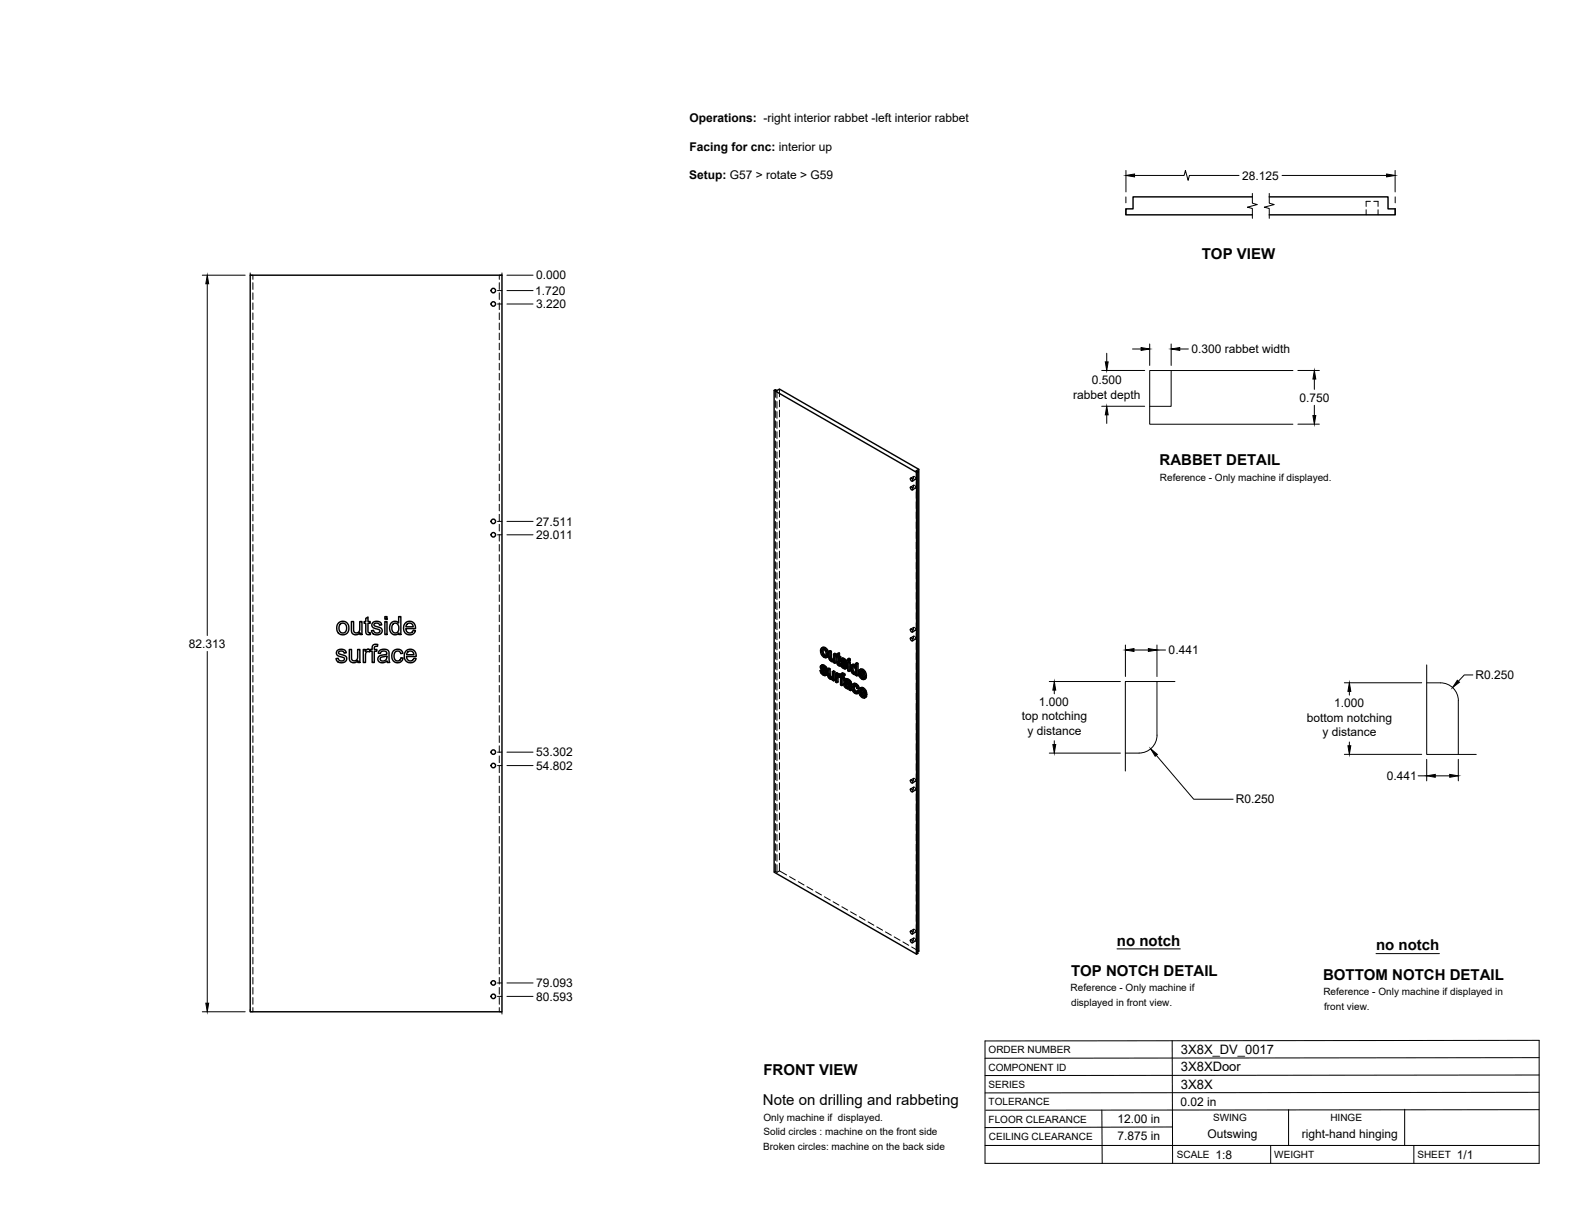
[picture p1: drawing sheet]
<svg xmlns="http://www.w3.org/2000/svg" width="559mm" height="432mm" viewBox="0 0 559 432" stroke-linecap="round" stroke-linejoin="round" font-family="sans-serif">
<!-- layer: Visible -->
<g fill="none" stroke="#000" stroke-width=".51">
<path d="M444.3 69.9h-42.3v4.2h-2.5v2.1h44.8M450.3 69.9h42.2v4.2h2.5v2.1h-44.7M88.8 97.6h89.3v261.4h-89.3zM274.7 138.5v171l50.5 29v-170.9M323.1 172.8l.6 .2 .2 .8-.7-.2zM323.1 169.7l.6 .1 .2 .9-.7-.2zM325.6 167.3l-.4 .3-50.5-29.1 .4-.2 .6 .3 .8-.6 49.5 28.5v171l-.4 .2M326 166.5l-.9 .5 .5 .3v171l-.4 .2M129.8 219.4l.8-.5v1.6h.7v.6h-.7v2.9l.2 .5h.5l.1 .6a1.14 1.14 0 0 1-1.3-.1 1.14 1.14 0 0 1-.3-1.2v-2.7h-.6v-.6h.6zM136.5 218.8h.8v.9h-.8zM119.6 230.9l.9-.5a1.7 1.7 0 0 1 2.4 1.2l-.8 .1a.96 .96 0 0 0-1-.8 .96 .96 0 0 0-.9 1l1 .4a1.55 1.55 0 0 1 1.8 1.8 2.03 2.03 0 0 1-2 1.1 2.03 2.03 0 0 1-1.8-1.5l.8-.1a1.08 1.08 0 0 0 1.1 1 1.08 1.08 0 0 0 1-1.1l-.4-.3a2.24 2.24 0 0 1-2.3-1.3zM120.2 220.9l.7-.4a2.33 2.33 0 0 1 2.9 2.8 2.33 2.33 0 0 1-3.7 1.3l-.6-1.3a2.56 2.56 0 0 1 .7-2.4z"/>
<path d="M120.6 221.5l.7-.4a1.73 1.73 0 0 1 1.7 1.8 1.73 1.73 0 0 1-1.7 1.7l-.3-.2a2.24 2.24 0 0 1-.4-2.9zM123.9 230.4h.8v2.6a1.15 1.15 0 0 0 1.2 1.5 1.15 1.15 0 0 0 1-1.6v-2.5h.8v4.7h-.7v-.7a1.65 1.65 0 0 1-2 .7 1.65 1.65 0 0 1-1.1-1.8zM124.7 220.5h.8v2.6a1.15 1.15 0 0 0 1.1 1.5 1.15 1.15 0 0 0 1-1.6v-2.5h.8v4.6h-.7v-.6a1.65 1.65 0 0 1-1.9 .7 1.65 1.65 0 0 1-1.1-1.8zM128.9 230.4h.7v.7a1.11 1.11 0 0 1 1.7-.5l.7-.2v-.4a1.31 1.31 0 0 1 .6-1.3 1.31 1.31 0 0 1 1.4 0l-.1 .6a.74 .74 0 0 0-1.1 .7v.4h.9v.7h-.9v4h-.8v-4h-.7v-.4l-.2 .6a.84 .84 0 0 0-.9-.1 .84 .84 0 0 0-.5 .8v3.1h-.8zM132.3 220.9l.8-.4a1.7 1.7 0 0 1 2.3 1.2l-.7 .1a.96 .96 0 0 0-1-.8 .96 .96 0 0 0-.9 .9l.6 .4a1.95 1.95 0 0 1 2.2 1.3 1.95 1.95 0 0 1-1.8 1.6 1.95 1.95 0 0 1-2-1.4l.7-.2a1.11 1.11 0 0 0 1.2 1 1.11 1.11 0 0 0 1-1l-.4-.3a2.21 2.21 0 0 1-2.4-1.3zM134.5 231a2.03 2.03 0 0 1 3.5 .7l.3 3.4h-.8l-.2-.6a1.76 1.76 0 0 1-1.9 .7 1.76 1.76 0 0 1-1.3-1.6v-.2a1.71 1.71 0 0 1 1.7-1l.4-.1a.72 .72 0 0 0 1-.6 .72 .72 0 0 0-.9-.7l-1 .2-.4 .7-.7-.1zM135 233.4l2.2-.7a1.3 1.3 0 0 1-.6 1.7 1.3 1.3 0 0 1-1.7-.6zM136.5 220.5h.8v4.6h-.8zM138.8 221a1.73 1.73 0 0 1 2.6 .1v-2.3h.8v6.3h-.7v-.5l-.6 .5a2.23 2.23 0 0 1-2.4-.8 2.23 2.23 0 0 1-.2-2.4zM139.6 231l.1-.1a1.93 1.93 0 0 1 3.2 .9l-.7 .1a1.29 1.29 0 0 0-1.7-.7 1.29 1.29 0 0 0-.7 1.7l.1 .7a1.18 1.18 0 0 0 1.3 .9 1.18 1.18 0 0 0 1-1.1l.8 .1-.3 .9a2.16 2.16 0 0 1-2.9 .4 2.16 2.16 0 0 1-.7-2.9zM139.6 221.3l.3-.2a1.8 1.8 0 0 1 1.7 1.3 1.8 1.8 0 0 1-.6 2l-.3 .1a1.78 1.78 0 0 1-1.7-1.2 1.78 1.78 0 0 1 .6-2zM143.8 221.1a2.14 2.14 0 0 1 2.5-.4 2.14 2.14 0 0 1 1.1 2.3h-3.4l.1 .7a1.28 1.28 0 0 0 1.3 .9 1.28 1.28 0 0 0 1.2-1l.8 .2-.3 .6a2.32 2.32 0 0 1-3.2 .3 2.32 2.32 0 0 1-.4-3.2z"/>
<path d="M144 231a2.15 2.15 0 0 1 2.6-.4 2.15 2.15 0 0 1 1.1 2.3h-3.5l.2 .7a1.3 1.3 0 0 0 1.2 .9 1.3 1.3 0 0 0 1.2-.9l.8 .1-.3 .6a2.32 2.32 0 0 1-3.2 .3 2.32 2.32 0 0 1-.4-3.2zM144.4 221.4l.7-.3 .8 .1 .5 .5 .2 .7h-2.6zM144.7 231.4l1.2-.4a1.23 1.23 0 0 1 .9 1.3h-2.5zM291 237.9l.7 1.3 .8 .5 .5-.1M291.3 236.2l.5-.3 .7 .2 .6 .5 .4 .9-.5 .3-.1-.6M291.6 231.2v-.5a.93 .93 0 0 1 1.1 0 .93 .93 0 0 1 .4 1l-.2 1-.6 .1M291.6 237.7l-.6 .2 .4 .2M291.6 238.7l.5 .4 .4-.3M291.7 237.3l1 1 .5-.3M291.8 237.9l-.4 .2 .1 .4 .6-.1M291.8 235.9l-.6 .4-.1 .6 1.6 2.1M291.8 236.6l-.3 .4 .5-.2"/>
<path d="M291.8 232.2l.5 .6 .5-.3M291.9 238l.8 .9M292 236.7l.6 .7M292 236.3l.5 .4 .5-.2M292 230.9l-.4 .3v.4l.2 .6 .4-.3M292 236.8l.6 .8 .4 .2M292 236.8h-.5M292.1 235.9l-.8 .3M292.1 230.4l.1 1.4 .8 .8M292.1 237l-.4 .3-.2-.3M292.3 230l.9 .9 .5-.2M292.5 236.1l-.5 .2-.4-.1"/>
<path d="M292.5 236.7l.4 .5 .4-.2M292.7 239l-.2 .2-.4-.1M292.7 238.3l.3 .4 .5-.3M292.8 229.8l-.5 .2-.8-.1M292.9 237.7l.5 .6 .2 .7-.7 .7M293 238.7l.1 .5 .5-.3M293.1 239.2l-.1 .4 .5-.3M293.2 230.9l.4 1.4 .4-.3M293.4 233.1a1.7 1.7 0 0 1-2.2-1.6l-.1-1 .4-.6 .9-.3 .8 .5 .8 1.8-.1 1-.7 .4M293.6 232.3l-.2 .8 .5-.2M293.6 237.3l.5 .3 .4-.3M294.1 231.1l.4 .3 .5-.3"/>
<path d="M294.1 237.6v2.2l.5-.2M294.1 239.8l.2 .4 .4-.2M294.5 231.4v2.2l.5-.3M294.5 233.6l.2 .4 .5-.3M294.7 234l.3 .3 .5-.3M295 234.3l.4 .1M295.4 234.4l.2-.1zM295.7 234.1l-.7-.6v-2.4l-.5-.3-.4 .3v2.5l.8 1 .5 .2 .4-.1M295.7 232.1l.5 .2 .4-.2M295.8 238.6v3l.4-.3v-3l-.4-.3-.5 .3v1.8l-.3 .5 .2-.1M295.8 234.7v.4l.4 .2M295.8 234.7l-.2 .1"/>
<path d="M296.2 232.3v3l.4-.2v-3l-.4-.3-.5 .3v2.1M296.2 238.3l-.4 .3-.5-.3M296.6 233l.3 .2 .2 2.6 .7 .5 .4-.2M296.9 232.4l-.3 .2 .3 .2v-.8l.9-.3v1.1l.5 .2v.4l-.5 .3v-.4M297.3 239.3v-.4l-.4-.2-.5 .3v3l.5 .2M297.3 239.9l-.3 .2-.1 .5 .4-.2M297.3 238.9l-.5 .3-.4-.2M297.4 239.9l-.1 2.1-.4 .2v-1.6M297.4 240l.5 .2M297.4 240l-.4 .1M297.4 232v1l.4-.2M297.4 233l.4 .3 .5-.3"/>
<path d="M297.4 239.4l.4 .4M297.6 239.1l-.8 .5v-.4M297.6 235.7l.2 .1M297.8 233.7v1.4l.3 .4M297.8 231.7l-.9 .3M297.8 233.7l-.4-.3v2.1l.5-.3M297.8 239.8v.4M297.8 239.9l-.1 .4M297.8 235.8l.1 .5M297.9 239.2l.3 .3M297.9 239.2l-.8 .2M297.9 235.4l-.5 .1"/>
<path d="M298.1 235.5l.7 1.4 .8 .4 .5-.1M298.1 235.5l-.6 .1M298.1 235.5h.1M298.1 235.7l-.3 .1M298.4 233.8l.5-.3 .7 .2 .6 .6 .4 .8-.5 .3-.1-.6M298.4 239.1l.8-.3 .6 .4-.1 .4-.4 .3 .1-.4M298.6 234.4l.1-.1 .6 .1 .4 .8 .4 .2M298.7 235.3l-.6 .2 .4 .2M298.7 236.3l.5 .4 .5-.2M298.8 234.9l1 1 .5-.3M298.9 235.5l-.4 .2 .1 .4 .6-.1M298.9 234.3l-.3 .4 .5-.3"/>
<path d="M298.9 233.5l-.6 .4-.1 .6 1.6 2.1M298.9 238.8l-.6 .4-.1 .8-.4-.2 .4-.3M299 239.2l.4 .3 .4-.3M299 235.6l.8 .9M299.1 234.3l.6 .7M299.1 239.8l.5 .5v.4l-.4 .2v-.4M299.1 234l.6 .4 .4-.3M299.2 236.7l.5 .1M299.2 233.5l-.8 .3M299.3 234.6l-.5 .3-.2-.2M299.3 239.9l-.6-.3v.6l.4-.2M299.4 238.9l-.4 .3-.5-.1"/>
<path d="M299.6 233.7l-.5 .3-.4-.2M299.7 234.4l.3 .4 .4-.2M299.8 236.6l-.1 .2M299.8 235.9l.3 .4 .5-.3M300 235.3l.6 .7 .1 .6-.7 .7M300.1 236.3l.1 .5 .5-.3M300.2 236.8l-.1 .4 .5-.3M300.8 235l.4 .2 .5-.2M300.8 233.8l.4 .3 .5-.3M301.2 234.7l.5 .3v3l-.5 .2v-3M301.2 234.7l-.4 .3v3l.4 .2M301.2 234.1v.6l.5-.3v-.6l-.5-.2-.4 .2v.6l.4 .3"/>
<path d="M302.1 236l.9-.3 .6 .3M302.4 238.3l.5 .5 .4-.2M302.4 236.5l.7 .2 .5 .9-.1 1.1-.6 .1M302.5 236.5l-.3 .8M302.6 237l-.4 .3v.5l.2 .5 .4-.3M302.7 236.5l.1 1.5 .7 .7M302.7 235.7l-.5 .2a2.01 2.01 0 0 0 1.3 3.4l.1-.1M302.8 236.1l.5 .3M303.3 235.8l-.5 .3-.6-.2M303.6 235.4l.4 .3 .4-.3M303.6 239.2v.4l.4 .2M303.6 239.2l-.2 .1"/>
<path d="M304 235.7v4.1l.4-.2v-4.2l-.4-.2-.4 .2v1.5l-.3-.5 .3-.1M305.2 239.9l.6 .6 .4-.3M305.5 238.4l-.5 .2 1.5 .9-.5-1.1a.52 .52 0 0 0-.6-.3 .52 .52 0 0 0-.4 .5M305.5 238.1v.3l.8 .5M305.5 239.4l.9 .9M305.7 239.7l-.5 .2-.2-.9 1.9 1.2M305.8 237.8l.8 .9 .4-.3M306.2 237.5l-.4 .3-.9-.1M306.6 238.7l.3 1.3 .5-.2M323.1 226.3l.6 .2 .2 .8-.7-.1zM323.1 223.2l.6 .2 .2 .8-.7-.2zM294.3 240.2l.3 .3 .5-.2"/>
<path d="M294.6 240.5l.4 .1M295.3 240.4l-.7-.7-.1-2.4-.4-.2-.5 .2 .1 2.6 .8 1h.9M295.4 240.9v.4l.4 .3M295.4 240.9l-.2 .1M297.8 240.2l.4 .2v2.6l.5 .2M298.7 240.2l.5 .3 .4-.2M299.1 240.9v2.1l-.4 .2v-2.6l.5 .3M299.6 242.4l.6-.3 1 .3M299.7 241.1l1-.2 1.2 1 .3 2.9-.4 .2-.2-.4M299.9 242.9h.3a.74 .74 0 0 1 .7 .2 .74 .74 0 0 1 .2 .7M300 243.5l.4 .4 .4-.3M300 242.8l-.2 .3"/>
<path d="M300.1 242.1l-.7 .6 .2 .9 .8 .7h.8l.1 .5 .5 .2M300.2 242.9l-.4 .2 .1 .3 .5-.1M300.3 242.9l.2 .5 .6 .4M300.3 241.6l-.4 .1a.92 .92 0 0 1 1.3 1.1l-1.2-.4M300.3 241.6h.1M300.4 243.9l.4 .1M300.4 242.1l-.7 .2M300.5 240.8l-1 .5-.1 .2 .5 .4M300.6 241.3l.6 .4 .4-.3M300.8 244l.3-.1zM301.1 241l-.5 .3-.6-.2M301.2 241.7l.3 .4 .4-.2"/>
<path d="M301.5 242.1l.1 .4 .4-.2M301.6 242.5v2.1l.5-.3M302.5 242.8l.7-.4 .7 .3 .6 .6 .3 .9-.4 .2-.3-.9M302.6 244l.2 1 .5-.2M302.8 245l.6 .6 .4-.3M303.1 243.8l-.5 .2 .1-.4a.65 .65 0 0 1 .7-.4 .65 .65 0 0 1 .5 .8l.5 .4M303.1 243.2l.1 1.3 .8 .9M303.2 242.4l-.5 .3a2 2 0 0 0 .1 2.9l.6 .5h.7M303.4 242.9l.7 .6 .4-.2M303.8 242.6l-.4 .3-.7-.2M304 245.2l-.2 .5-.4-.1M304.7 245.4l-.6 .7 .6-.4"/>
<path d="M304.7 245.1l-.2-.1-.5 .2 .4 .3M305.4 246.5l.5 .6 .5-.3M305.6 244.9l-.4 .3 1.4 .8-.4-1a.51 .51 0 0 0-.6-.4 .51 .51 0 0 0-.4 .6M305.6 244.6v.3l.9 .5M305.7 245.9l.9 1M305.8 240.5l.4 .1M305.8 246.2l-.4 .3-.3-.9 2 1.1M305.9 244.3l.8 .9 .5-.2M305.9 247.1l.4 .1M306.3 244.1l-.4 .2-.9-.1M306.5 240.3l.4 .3 .5-.3M306.5 240.3l-.2 .2"/>
<path d="M306.6 246.8l.4 .4 .5-.3M306.6 246.8l-.2 .3M306.7 245.2l.4 1.4 .4-.3M306.8 240.1l-.3 .2M306.9 240l.5-.1v-.5l-.7-1.5-1-.6-.8 .4-.4 1.3 .6 1.4 1.1 .7 .5-.1 .2-.4M307 246.6l-.4 .2M307 240.1l.3 .4-.7 .5M307.1 246.6l.4-.2v-.6l-.8-1.4-.8-.5-.9 .3-.3 1.2 .4 1.3 1.2 1 .6-.2 .1-.3M307.1 246.7l.4 .2-.1 .2-.6 .5M323.1 279.9l.6 .2 .2 .8-.7-.2zM323.1 276.8l.6 .2 .2 .8-.7-.2zM323.1 333.5l.6 .1 .2 .9-.7-.2z"/>
<path d="M323.1 330.4l.6 .1 .2 .8-.7-.1z"/>
<circle cx="175" cy="107.9" r=".79"/>
<circle cx="175" cy="103.1" r=".79"/>
<circle cx="175" cy="189.7" r=".79"/>
<circle cx="175" cy="185" r=".79"/>
<circle cx="175" cy="271.6" r=".79"/>
<circle cx="175" cy="266.9" r=".79"/>
<circle cx="175" cy="353.5" r=".79"/>
<circle cx="175" cy="348.8" r=".79"/>
</g>
<!-- layer: Hidden -->
<g fill="none" stroke="#000" stroke-width=".35">
<path d="M484.7 74.4v1.8M486.2 71.4h-1.5v1.8M487.4 71.4h1.5v1.8M488.9 74.4v1.8M89.7 97.6v1.5M177.1 97.6v1.5M89.7 100.3v2.4M89.7 103.9v2.4M89.7 107.5v2.3M89.7 111v2.4M89.7 114.6v2.4M89.7 118.2v2.3"/>
<path d="M177.1 100.3v2.4M177.1 103.9v2.4M177.1 107.5v2.3M177.1 111v2.4M177.1 114.6v2.4M177.1 118.2v2.3M89.7 121.8v2.3M89.7 125.3v2.4M89.7 128.9v2.4M89.7 132.5v2.4M89.7 136v2.4M89.7 139.6v2.4"/>
<path d="M177.1 121.8v2.3M177.1 125.3v2.4M177.1 128.9v2.4M177.1 132.5v2.4M177.1 136v2.4M177.1 139.6v2.4M275.1 138.3v2.7M275.7 138.6v2.7M276.5 138v2.8M89.7 143.2v2.4M89.7 146.7v2.4M89.7 150.3v2.4"/>
<path d="M89.7 153.9v2.4M89.7 157.5v2.4M177.1 143.2v2.4M177.1 146.7v2.4M177.1 150.3v2.4M177.1 153.9v2.4M177.1 157.5v2.4M275.1 142.2v2.3M275.1 145.7v2.4M275.1 149.3v2.4M275.1 152.9v2.4M275.1 156.4v2.4"/>
<path d="M275.7 142.5v2.4M275.7 146.1v2.3M275.7 149.6v2.4M275.7 153.2v2.4M275.7 156.8v2.4M276.5 142v2.3M276.5 145.5v2.4M276.5 149.1v2.4M276.5 152.7v2.3M276.5 156.3v2.3M276.5 159.8v2.4M89.7 161v2.4"/>
<path d="M89.7 164.6v2.4M89.7 168.2v2.4M89.7 171.7v2.4M89.7 175.3v2.4M89.7 178.9v2.4M177.1 161v2.4M177.1 164.6v2.4M177.1 168.2v2.4M177.1 171.7v2.4M177.1 175.3v2.4M177.1 178.9v2.4M275.1 160v2.4"/>
<path d="M275.1 163.6v2.4M275.1 167.2v2.3M275.1 170.7v2.4M275.1 174.3v2.4M275.1 177.9v2.4M275.7 160.3v2.4M275.7 163.9v2.4M275.7 167.5v2.4M275.7 171v2.4M275.7 174.6v2.4M275.7 178.2v2.4M276.5 163.4v2.4"/>
<path d="M276.5 167v2.3M276.5 170.5v2.4M276.5 174.1v2.4M276.5 177.7v2.4M324.1 172.2a.58 .58 0 0 1 .7 .3 .58 .58 0 0 1-.3 .8l-.4-.5zM324.1 169.1a.56 .56 0 0 1 .7 .3 .56 .56 0 0 1-.3 .7l-.4-.4zM324.1 172.1l-1 .6M324.1 169l-1 .6M324.8 173.2l-1 .6M324.8 170.1l-1 .6M325.1 167v2.8M325.1 170.9v2.4"/>
<path d="M325.1 174.5v2.4M325.1 178.1v2.4M89.7 182.5v2.3M89.7 186v2.4M89.7 189.6v2.4M89.7 193.2v2.4M89.7 196.8v2.3M177.1 182.5v2.3M177.1 186v2.4M177.1 189.6v2.4M177.1 193.2v2.4M177.1 196.8v2.3"/>
<path d="M275.1 181.5v2.3M275.1 185v2.4M275.1 188.6v2.4M275.1 192.2v2.3M275.1 195.7v2.4M275.1 199.3v2.4M275.7 181.8v2.4M275.7 185.3v2.4M275.7 188.9v2.4M275.7 192.5v2.4M275.7 196v2.4M275.7 199.6v2.4"/>
<path d="M276.5 181.3v2.3M276.5 184.8v2.4M276.5 188.4v2.4M276.5 192v2.4M276.5 195.5v2.4M276.5 199.1v2.4M325.1 181.7v2.3M325.1 185.2v2.4M325.1 188.8v2.4M325.1 192.4v2.4M325.1 195.9v2.4M325.1 199.5v2.4"/>
<path d="M89.7 200.3v2.4M89.7 203.9v2.4M89.7 207.5v2.4M89.7 211.1v2.3M89.7 214.6v2.4M89.7 218.2v2.4M177.1 200.3v2.4M177.1 203.9v2.4M177.1 207.5v2.4M177.1 211.1v2.3M177.1 214.6v2.4M177.1 218.2v2.4"/>
<path d="M275.1 202.9v2.4M275.1 206.5v2.3M275.1 210v2.4M275.1 213.6v2.4M275.1 217.2v2.4M275.7 203.2v2.4M275.7 206.8v2.3M275.7 210.3v2.4M275.7 213.9v2.4M275.7 217.5v2.4M276.5 202.7v2.4M276.5 206.2v2.4"/>
<path d="M276.5 209.8v2.4M276.5 213.4v2.4M276.5 217v2.4M325.1 203.1v2.4M325.1 206.7v2.3M325.1 210.2v2.4M325.1 213.8v2.4M325.1 217.4v2.4M89.7 221.8v2.4M89.7 225.3v2.4M89.7 228.9v2.4M89.7 232.5v2.4"/>
<path d="M89.7 236.1v2.3M89.7 239.6v2.4M177.1 221.8v2.4M177.1 225.3v2.4M177.1 228.9v2.4M177.1 232.5v2.4M177.1 236.1v2.3M177.1 239.6v2.4M275.1 220.7v2.4M275.1 224.3v2.4M275.1 227.9v2.4M275.1 231.5v2.3"/>
<path d="M275.1 235v2.4M275.1 238.6v2.4M275.7 221.1v2.3M275.7 224.6v2.4M275.7 228.2v2.4M275.7 231.8v2.3M275.7 235.4v2.3M275.7 238.9v2.4M276.5 220.5v2.4M276.5 224.1v2.4M276.5 227.7v2.4M276.5 231.2v2.4"/>
<path d="M276.5 234.8v2.4M276.5 238.4v2.4M291.4 237.7l.4 .9M291.5 236.4l-.5 .2M291.6 236.1l-.5 .2M291.6 230.7l-.5 .2M291.6 237.7l.3 .3M291.6 236.9l-.5 .2M291.7 235.9l-.2 .8 .7 .9a1.11 1.11 0 0 1 .9 1.3h-.4l.4-.2M291.8 238.6l.7 .7 .8 .1M291.8 238.6l-.5 .2M291.9 237.8l-.1 .1"/>
<path d="M291.9 237.3l-.5 .3M291.9 232l.9 .9 .9 .1M291.9 232l-.4 .3M291.9 236.6h-.1M292 229.7l-.4 .8 .3 1.5M292 236.4l-.5 .3M292.1 236.4l-.5 .2M292.2 230.2l-.1 .2M292.2 230.2l.8 .2 .5 .9v.9l-.5 .4M292.2 230.2l-.4 .2M292.5 236.5l-.5 .2a.33 .33 0 0 1 .2-.4 .33 .33 0 0 1 .4 .3l.5 .7 .4 .2M292.5 239.3l-.4 .2"/>
<path d="M292.6 237.4l.3 .3M292.8 230.2l-.5 .3M292.8 232.9l-.5 .3M292.9 236.9l-.5 .2M293 239l-.4 .2M293 238.4l-.5 .2M293.1 237.3l-.5 .3M293.1 239.5l-.5 .2M293.3 230.8l-.4 .3M293.3 232.5l-.4 .3M293.4 233.1l-.4 .3M293.6 231.8l-.5 .3"/>
<path d="M294.1 237.1l.2 2.8 .7 .8 .8-.1v.5l.4 .2M294.1 239.4l-.4 .3M294.3 239.9l-.5 .3M294.5 230.8l.2 3 1 .7 .5-.1v.4l.4 .3M294.5 233.2l-.4 .3M294.7 233.7l-.5 .2M295 234.1l-.5 .2M295.4 234.4l-.4 .3M295.8 238v1.9l-.1 .4-.4 .1M296 234.1l-.4 .3M296.1 234l-.5 .3 .3-.2M296.2 231.8v2l-.5 .3"/>
<path d="M296.2 234.8l-.4 .3M296.2 234.4l-.4 .3 .3-.2M296.9 238.7v3l.4 .3M297.1 232.3l-.2 .1M297.3 239.4l-.5 .2M297.4 231.8v.7l-.3-.2v.4l.3 .2 .1 2.4 .8 .8-.2-.6M297.4 232.5l-.8 .5v-.4M297.4 232.9l-.5 .3M297.4 239.8l-.1 .1M297.5 235.3l-.5 .2M297.5 239.2l-.2 .1M297.5 239.7l-.4 .2"/>
<path d="M297.6 239.6l-.5 .3M297.6 235.6l-.4 .3M297.8 239.7l-.4 .2 .3-.3 .5 .4 .1-.3 .4 .4v2.6l.4 .3M297.8 233.2l-.4 .2M298 235.9l-.4 .3M298.3 233.4l-.5-.2v.5M298.3 239.6l-.5 .2M298.3 239.5h-.1M298.3 239.9l-.5 .3 .4-.2M298.3 239.7l-.5 .2M298.3 235.6l-.2 .1M298.3 236.1h-.1"/>
<path d="M298.5 235.3l.4 .9M298.6 234l-.4 .3M298.7 239.7l-.5 .3M298.7 233.7l-.5 .2M298.7 235.3l.3 .3M298.7 234.5l-.4 .2M298.7 239l-.4 .2M298.8 233.6l-.2 .7 .7 .9a1.13 1.13 0 0 1 .9 1.3h-.4l.4-.2M298.9 238.8l-.2 .9-.5-.2M298.9 236.2l.9 .8h.7M298.9 236.2l-.5 .3M299 235.4l-.1 .1"/>
<path d="M299 234.9l-.5 .3M299 234.2l-.1 .1M299.1 234.3a.33 .33 0 0 1 .2-.4 .33 .33 0 0 1 .4 .3l.5 .8 .4 .1M299.1 234l-.4 .3M299.2 234l-.5 .3M299.2 239.4l-.5 .2M299.5 239.4l-.5 .3M299.6 234.1l-.5 .3M299.7 236.9l-.5 .2M299.7 235l.3 .3M299.7 239.6l-.5-.2-.1 .4M300 234.5l-.4 .2"/>
<path d="M300.1 236.6l-.4 .2 .4-.2M300.1 236l-.4 .2M300.2 235l-.5 .2M300.2 237.1l-.5 .2M301.2 234.7v3l.5 .3M301.2 233.6v.5l.5 .3M301.2 237.7l-.4 .3M301.2 234.1l-.4 .3M302.2 236.8l-.5 .2M302.3 236l-.4 .3M302.3 237.7l-.4 .2M302.5 235.8l-.3 .5v1a1.46 1.46 0 0 0 1.8 1.7v.3l.4 .3"/>
<path d="M302.7 238.5l-.4 .2M302.8 236.3l-.1 .2M302.8 236.3l.7 .1 .5 .9v1.1l-.5 .3M302.8 236.3l-.3 .2M302.9 236.2l-.5 .3M303.3 239l-.4 .2M303.3 236.3l-.4 .2M303.7 236.2l-.1 .1M303.8 238.6l-.4 .2M303.8 236.9l-.4 .2M304 235.2v1.4l-.4-.6M304 236.6l-.4 .3"/>
<path d="M304 239.3l-.4 .3M304 239l-.4 .2M304 237.9l-.4 .2M305 238.4l-.5 .3M305.3 239.7l-.4 .3M305.3 237.4l-.3 .7 .3 1.6 .9 1 .9 .1M305.4 238.8l-.4 .2M305.5 239.4l-.1-.6 2 1.1M305.7 237.9l-.2 .2M305.7 237.9l.8 .3 .4 1-.6-.3M305.7 237.9l-.5 .2M306.2 237.9l-.4 .3"/>
<path d="M306.7 238.5l-.4 .3M306.9 239.2l-.4 .3M324.1 225.8a.58 .58 0 0 1 .7 .3 .58 .58 0 0 1-.3 .7l-.4-.5zM324.1 222.7a.58 .58 0 0 1 .7 .3 .58 .58 0 0 1-.3 .7l-.4-.5zM324.1 225.7l-1 .6M324.1 222.6l-1 .6M324.8 226.8l-1 .6M324.8 223.7l-1 .6M325.1 221v2.3M325.1 224.5v2.4M325.1 228.1v2.4M325.1 231.7v2.3"/>
<path d="M325.1 235.2v2.4M325.1 238.8v2.4M89.7 243.2v2.4M89.7 246.8v2.4M89.7 250.3v2.4M89.7 253.9v2.4M89.7 257.5v2.4M177.1 243.2v2.4M177.1 246.8v2.4M177.1 250.3v2.4M177.1 253.9v2.4M177.1 257.5v2.4"/>
<path d="M275.1 242.2v2.4M275.1 245.7v2.4M275.1 249.3v2.4M275.1 252.9v2.4M275.1 256.5v2.3M275.7 242.5v2.4M275.7 246.1v2.3M275.7 249.6v2.4M275.7 253.2v2.4M275.7 256.8v2.4M276.5 242v2.3M276.5 245.5v2.4"/>
<path d="M276.5 249.1v2.4M276.5 252.7v2.4M276.5 256.3v2.3M276.5 259.8v2.4M294.6 240.3l-.5 .3M295 240.7l-.5 .2M295.4 240.4l-.2 .1M295.6 240.3l-.5 .3M295.7 240.2l-.4 .3M295.8 241.1l-.4 .2M295.8 240.6l-.4 .3M296.9 241.7l-.5 .3"/>
<path d="M298.7 242.7l-.5 .3M298.7 240.1l-.5 .3M299.1 240.4l-.4 .2M299.6 240.7l-.5-.3v.5M299.8 242.6l-.4 .2M299.9 241.3l-.5 .2M299.9 242.3l-.5 .2M300 242.1l-.2 .7 .2 .6 .9 .7h.8l.1 .4M300 243.4l-.4 .2M300.1 240.9l-.5 .2M300.1 240.9l-.2 .4 .4 .3a.81 .81 0 0 1 1-.1 .81 .81 0 0 1 .3 .9h-.4M300.2 242.9l.3-.3a.86 .86 0 0 1 1.1 1l-.5 .2"/>
<path d="M300.5 242.6l-.5 .3 .4-.2M300.5 241.3l-.4 .2M300.7 244l-.5 .2M301 241.4l-.5 .3M301.2 244.2l-.5 .2M301.4 243.7l-.4 .3M301.5 241.9l-.4 .2M301.6 243.6l-.5 .3 .2-.1M301.6 242.9l-.4 .3M301.6 242.5l-.4 .3M301.6 242.4l-.4 .3M301.7 244.1l-.5 .2"/>
<path d="M301.8 244.5l.4 .3M301.8 244.5l-.5 .3M302.6 243.5l-.4 .3M302.8 242.7l-.5 .3M302.9 244.9l-.4 .2M303 242.5l-.4 .8 .3 1.6 .8 .8 .8 .2M303.1 243.2a.78 .78 0 0 1 1-.1 .78 .78 0 0 1 .3 .9l.4 .2M303.3 243l-.5 .3M303.8 245.7l-.4 .3M303.8 243l-.4 .3M304 245.4h.2M304.2 243.4l-.5 .3"/>
<path d="M304.2 245.4l-.4 .3M304.4 244l-.4 .2M304.5 245l-.3 .4M304.7 245.1l.2 .2-.2 .4M304.9 245.3l-.2 .1M305.1 245l-.4 .2M305.5 244l-.4 .8 .4 1.5 .9 .9 .8 .2M305.5 246.3l-.5 .2M305.6 245.3l-.5 .3M305.7 245.9l-.1-.6 1.9 1.1M305.8 244.4l-.2 .2M305.8 244.4l.9 .4 .3 1-.5-.4"/>
<path d="M305.8 244.4l-.4 .3M306.2 240.7l-.4 .2M306.3 244.5l-.4 .3M306.4 247.2l-.5 .3M306.4 240.3h.2M306.6 246.9h.2M306.7 240.3l-.4 .2 .3-.2M306.8 246.9l-.4 .2M306.9 245.1l-.5 .3M306.9 240l-.1 .1M307 240.8l-.5 .3M307 240.1l-.4 .2"/>
<path d="M307 245.8l-.4 .2M307 246.6h.1M307.1 247.4l-.4 .3M307.1 246.7l-.3 .2M325.1 242.4v2.4M325.1 246v2.3M325.1 249.5v2.4M325.1 253.1v2.4M325.1 256.7v2.4M89.7 261.1v2.3M89.7 264.6v2.4M89.7 268.2v2.4"/>
<path d="M89.7 271.8v2.4M89.7 275.4v2.3M89.7 278.9v2.4M177.1 261.1v2.3M177.1 264.6v2.4M177.1 268.2v2.4M177.1 271.8v2.4M177.1 275.4v2.3M177.1 278.9v2.4M275.1 260v2.4M275.1 263.6v2.4M275.1 267.2v2.4"/>
<path d="M275.1 270.8v2.3M275.1 274.3v2.4M275.1 277.9v2.4M275.7 260.4v2.3M275.7 263.9v2.4M275.7 267.5v2.4M275.7 271.1v2.4M275.7 274.6v2.4M275.7 278.2v2.4M276.5 263.4v2.4M276.5 267v2.4M276.5 270.6v2.3"/>
<path d="M276.5 274.1v2.4M276.5 277.7v2.4M324.1 279.3a.56 .56 0 0 1 .7 .3 .56 .56 0 0 1-.3 .8l-.4-.5zM324.1 276.2a.58 .58 0 0 1 .7 .3 .58 .58 0 0 1-.3 .8l-.4-.5zM324.1 279.3l-1 .6M324.1 276.2l-1 .5M324.8 277.3l-1 .5M325.1 260.2v2.4M325.1 263.8v2.4M325.1 267.4v2.4M325.1 271v2.3M325.1 274.5v2.4"/>
<path d="M325.1 278.1v2.4M89.7 282.5v2.4M89.7 286.1v2.3M89.7 289.6v2.4M89.7 293.2v2.4M89.7 296.8v2.4M177.1 282.5v2.4M177.1 286.1v2.3M177.1 289.6v2.4M177.1 293.2v2.4M177.1 296.8v2.4M275.1 281.5v2.3"/>
<path d="M275.1 285.1v2.3M275.1 288.6v2.4M275.1 292.2v2.4M275.1 295.8v2.3M275.1 299.3v2.4M275.7 281.8v2.4M275.7 285.3v2.4M275.7 288.9v2.4M275.7 292.5v2.4M275.7 296.1v2.4M275.7 299.6v2.4M276.5 281.3v2.4"/>
<path d="M276.5 284.8v2.4M276.5 288.4v2.4M276.5 292v2.4M276.5 295.6v2.3M276.5 299.1v2.4M324.8 280.4l-1 .6M325.1 281.7v2.4M325.1 285.2v2.4M325.1 288.8v2.4M325.1 292.4v2.4M325.1 296v2.3M325.1 299.5v2.4"/>
<path d="M89.7 300.4v2.3M89.7 303.9v2.4M89.7 307.5v2.4M89.7 311.1v2.4M89.7 314.6v2.4M89.7 318.2v2.4M177.1 300.4v2.3M177.1 303.9v2.4M177.1 307.5v2.4M177.1 311.1v2.4M177.1 314.6v2.4M177.1 318.2v2.4"/>
<path d="M275.1 309.2l.6 .3M275.1 302.9v2.4M275.1 306.5v2.7M275.1 309.2l-.4 .3M275.7 303.2v2.4M275.7 306.8v2.7M276.5 306.3v2.7l2.6 1.5M276.5 302.7v2.4M276.5 309l-.8 .5M280.1 311l2.1 1.2M283.2 312.8l2.1 1.2M286.3 314.6l2.1 1.2"/>
<path d="M289.4 316.4l2.1 1.2M292.5 318.2l2.1 1.2M295.6 320l2 1.1M325.1 303.1v2.4M325.1 306.7v2.4M325.1 310.2v2.4M325.1 313.8v2.4M325.1 317.4v2.4M89.7 321.8v2.4M89.7 325.4v2.3M89.7 328.9v2.4M89.7 332.5v2.4"/>
<path d="M89.7 336.1v2.4M89.7 339.6v2.4M177.1 321.8v2.4M177.1 325.4v2.3M177.1 328.9v2.4M177.1 332.5v2.4M177.1 336.1v2.4M177.1 339.6v2.4M298.7 321.7l2.1 1.2M301.8 323.5l2 1.2M304.9 325.3l2 1.2M308 327.1l2 1.2"/>
<path d="M311.1 328.9l2 1.2M314.2 330.6l2 1.2M317.3 332.4l2 1.2M320.4 334.2l2 1.2M323.4 336l2.6 1.5M324.1 332.9a.56 .56 0 0 1 .7 .3 .56 .56 0 0 1-.3 .7l-.4-.5zM324.1 329.8a.56 .56 0 0 1 .7 .3 .56 .56 0 0 1-.3 .7l-.4-.5zM324.1 332.8l-1 .6M324.1 329.7l-1 .6M324.8 333.9l-1 .6M324.8 330.8l-1 .6M325.1 321v2.3"/>
<path d="M325.1 324.5v2.4M325.1 328.1v2.4M325.1 331.7v2.4M325.1 335.3v2.7M325.1 338l.5 .3M325.6 337.7l-.5 .3M89.7 343.2v2.4M89.7 346.8v2.4M89.7 350.4v2.3M89.7 353.9v2.4M89.7 357.5v1.5M177.1 343.2v2.4"/>
<path d="M177.1 346.8v2.4M177.1 350.4v2.3M177.1 353.9v2.4M177.1 357.5v1.5"/>
</g>
<!-- layer: Reference -->
<g fill="none" stroke="#000" stroke-width=".35">
<path d="M399.5 69.9v2.1M399.5 74.1v2.1M495 69.9v2.1M495 74.1v2.1M88.8 96.8v.8h.8M178.1 96.8v.8h-.8M176.5 103.1h1.6M176.5 107.9h1.6M415.5 131.5v12.7h-7.6M458.7 131.5h-50.8v19h50.8M176.5 185h1.6M176.5 189.8h1.6"/>
<path d="M506.2 235.9v31.8h17.6M410.5 241.8v19a6.4 6.4 0 0 1-6.4 6.4M416.9 241.8h-17.6v31.8M506.2 242.3a13 13 0 0 1 7.8 .7 6.3 6.3 0 0 1 3.4 5.6v19.1M176.5 266.9h1.6M176.5 271.6h1.6M399.3 267.2h4.8M88.8 358.2v.8h.8M176.5 353.5h1.6M176.5 348.8h1.6M177.3 359h.8v.8"/>
</g>
<!-- layer: Hidden Narrow -->
<path d="M292.5 237.9l-.4 .3M294.1 239l-.5 .2M294.5 232.7l-.4 .3M295.8 239.7l-.5 .2M296.2 233.4l-.5 .3M297.4 234.6l-.5 .3M298.7 239.4l-.5 .3M299.1 239.7h.1M299.7 235.5l-.5 .3M300.9 242.7l-.4 .3M301.6 243.1l-.4 .3" fill="none" stroke="#000" stroke-width=".35"/>
<!-- layer: Visible Narrow -->
<path d="M292.5 237.4l-.4 .2M294.5 239l-.4 .3M295 232.8l-.5 .2M297.8 234.9l-.4 .3M299.1 239.7l-.4 .3M299.7 235l-.5 .2M300.8 242.3l-.4 .2M302.1 242.7l-.5 .3M302.1 243.4l-.5 .3" fill="none" stroke="#000" stroke-width=".35"/>
<!-- layer: Titleblock -->
<g fill="none" stroke="#000" stroke-width=".36">
<path d="M349.5 369.3l196.6-.2v43.7h-196.6zM415.9 369.3l.1 43.5M546.1 375.3l-196.6 .2M390.9 393.9l.2 18.9M416 399.9l-66.5 .2M457.2 393.7v12.7M498.4 393.6v12.7M546.1 393.7l-196.3 .2M546.1 387.6l-196.6 .2M546.1 381.4l-196.6 .2M349.5 406.4h196.6M450.8 406.4v6.4"/>
<path d="M501.6 406.4v6.4"/>
</g>
<!-- layer: FD_Dimensions -->
<g fill="none" stroke="#000" stroke-width=".35">
<path d="M399.5 60.5v7.6M402.5 62.3h17.6l.5-1.8 .9 3.5 .5-1.7h17.6M454.9 62.3h37.1M495 60.5v7.6M71.8 97.6h15.2M179.9 97.6h9.2M73.5 100.7v124.8M179.9 103.1h9.2M179.9 107.9h9.2M390.9 131.4h15.2M392.7 125.3v3.1M401.8 123.8h3.1"/>
<path d="M407.9 122v7.7M415.5 122v7.7M418.6 123.8h3M460.5 131.4h7.6M466.3 134.5v3.7M390.9 144.1h15.2M392.7 147.2v3M460.5 150.5h7.6M466.3 143.8v3.6M179.9 185h9.2M179.9 189.8h9.2M73.5 231.1v124.8"/>
<path d="M399.3 228.9v11.1M402.3 230.6h5.1M410.5 228.9v11.1M410.5 230.6h3M522.6 239.5h-3.1l-2.1 2.2M372.3 241.8h25.2M374.1 244.9v1.3M477 242.3h27.4M478.7 245.3v1.3M179.9 266.9h9.2M179.9 271.6h9.2M372.3 267.2h25.2"/>
<path d="M374.1 262.8v1.4M410.3 268l13.2 15.6h14M477 267.7h27.4M478.7 263.3v1.3M503.1 275.3h3.1M506.2 269.4v7.7M509.2 275.3h5.1M517.4 269.4v7.7M71.8 359h15.2M179.9 348.8h9.2M179.9 353.5h9.2"/>
</g>
<g fill="#000" stroke="#000" stroke-width=".35">
<path d="M399.5 62.3l3-.6v1.1zM492 61.7l3 .6-3 .5zM73.5 97.6l.5 3.1h-1zM392.2 128.4h1l-.5 3zM404.9 123.3l3 .5-3 .5zM415.5 123.8l3.1-.5v1zM466.3 131.4l.5 3.1h-1zM392.7 144.1l.5 3.1h-1zM465.8 147.4h1l-.5 3.1zM399.3 230.6l3-.5v1zM407.4 230.1l3.1 .5-3.1 .5zM374.1 241.8l.5 3.1h-1.1z"/>
<path d="M478.7 242.3l.6 3h-1.1zM517.1 241.4l.7 .7-2.4 1.8zM373.5 264.2h1.1l-.5 3zM408.3 265.7l2.3 2-.7 .6zM478.2 264.6h1.1l-.6 3.1zM506.2 275.3l3-.5v1zM514.3 274.8l3.1 .5-3.1 .5zM73 355.9h1l-.5 3.1z"/>
</g>
<!-- layer: Break Lines -->
<path d="M444.3 68.6v3.5l1.8 .5-3.5 .9 1.7 .5v3.5M450.3 68.6v3.5l1.8 .5-3.5 .9 1.7 .5v3.5" fill="none" stroke="#000" stroke-width=".35"/>
<!-- layer: Notes -->
<path d="M396.3 336.7h22.5M488.2 338.3h22.5" fill="none" stroke="#000" stroke-width=".35"/>
<g font-size="5.3">
<text x="426.4" y="92.1">TOP VIEW</text>
<text x="411.4" y="165.1">RABBET DETAIL</text>
<text x="396.3" y="335.5">no notch</text>
<text x="488.2" y="337.2">no notch</text>
<text x="380" y="346.1">TOP NOTCH DETAIL</text>
<text x="469.4" y="347.5">BOTTOM NOTCH DETAIL</text>
<text x="270.9" y="381.4">FRONT VIEW</text>
<text x="270.7" y="392.2">Note on drilling and rabbeting</text>
</g>
<g font-size="4.6">
<text x="419" y="373.8">3X8X_DV_0017</text>
<text x="419" y="380.1">3X8XDoor</text>
<text x="419" y="386.2">3X8X</text>
</g>
<g font-size="4.3">
<text x="244.6" y="43.2">Operations: -right interior rabbet -left interior rabbet</text>
<text x="244.6" y="53.4">Facing for cnc: interior up</text>
<text x="244.5" y="63.6">Setup: G57 &gt; rotate &gt; G59</text>
<text x="440.8" y="63.7">28.125</text>
<text x="190.2" y="99.1">0.000</text>
<text x="189.9" y="104.6">1.720</text>
<text x="190.2" y="109.4">3.220</text>
<text x="422.7" y="125.3">0.300 rabbet width</text>
<text x="387.3" y="136.4">0.500</text>
<text x="380.7" y="141.5">rabbet depth</text>
<text x="461" y="142.5">0.750</text>
<text x="190.3" y="186.5">27.511</text>
<text x="190.3" y="191.3">29.011</text>
<text x="67" y="229.8">82.313</text>
<text x="414.6" y="232.1">0.441</text>
<text x="523.5" y="241">R0.250</text>
<text x="368.6" y="250.5">1.000</text>
<text x="473.3" y="251">1.000</text>
<text x="362.6" y="255.6">top notching</text>
<text x="463.6" y="256">bottom notching</text>
<text x="364.5" y="260.7">y distance</text>
<text x="469.2" y="261.1">y distance</text>
<text x="190.2" y="268.4">53.302</text>
<text x="190.2" y="273.1">54.802</text>
<text x="492" y="276.8">0.441</text>
<text x="438.4" y="285.1">R0.250</text>
<text x="190.2" y="350.2">79.093</text>
<text x="190.2" y="355">80.593</text>
<text x="418.8" y="392.4">0.02 in</text>
<text x="396.5" y="398.3">12.00 in</text>
<text x="396.5" y="404.3">7.875 in</text>
<text x="428.4" y="403.6">Outswing</text>
<text x="461.8" y="403.8">right-hand hinging</text>
<text x="431.3" y="411.1">1:8</text>
<text x="516.9" y="411.1">1/1</text>
</g>
<g font-size="3.5">
<text x="411.5" y="170.7">Reference - Only machine if displayed.</text>
<text x="379.9" y="351.7">Reference - Only machine if</text>
<text x="469.5" y="353.1">Reference - Only machine if displayed in</text>
<text x="380" y="356.8">displayed in front view.</text>
<text x="469.8" y="358.2">front view.</text>
<text x="350.8" y="373.6">ORDER NUMBER</text>
<text x="350.8" y="379.9">COMPONENT ID</text>
<text x="350.8" y="386.1">SERIES</text>
<text x="350.8" y="392.2">TOLERANCE</text>
<text x="270.9" y="397.7">Only machine if displayed.</text>
<text x="350.8" y="398.4">FLOOR CLEARANCE</text>
<text x="430.4" y="397.8">SWING</text>
<text x="472" y="397.7">HINGE</text>
<text x="270.8" y="407.9">Broken circles: machine on the back side</text>
<text x="270.9" y="402.8">Solid circles : machine on the front side</text>
<text x="350.8" y="404.4">CEILING CLEARANCE</text>
<text x="417.5" y="410.9">SCALE</text>
<text x="452.1" y="410.9">WEIGHT</text>
<text x="502.9" y="410.9">SHEET</text>
</g>
</svg>
